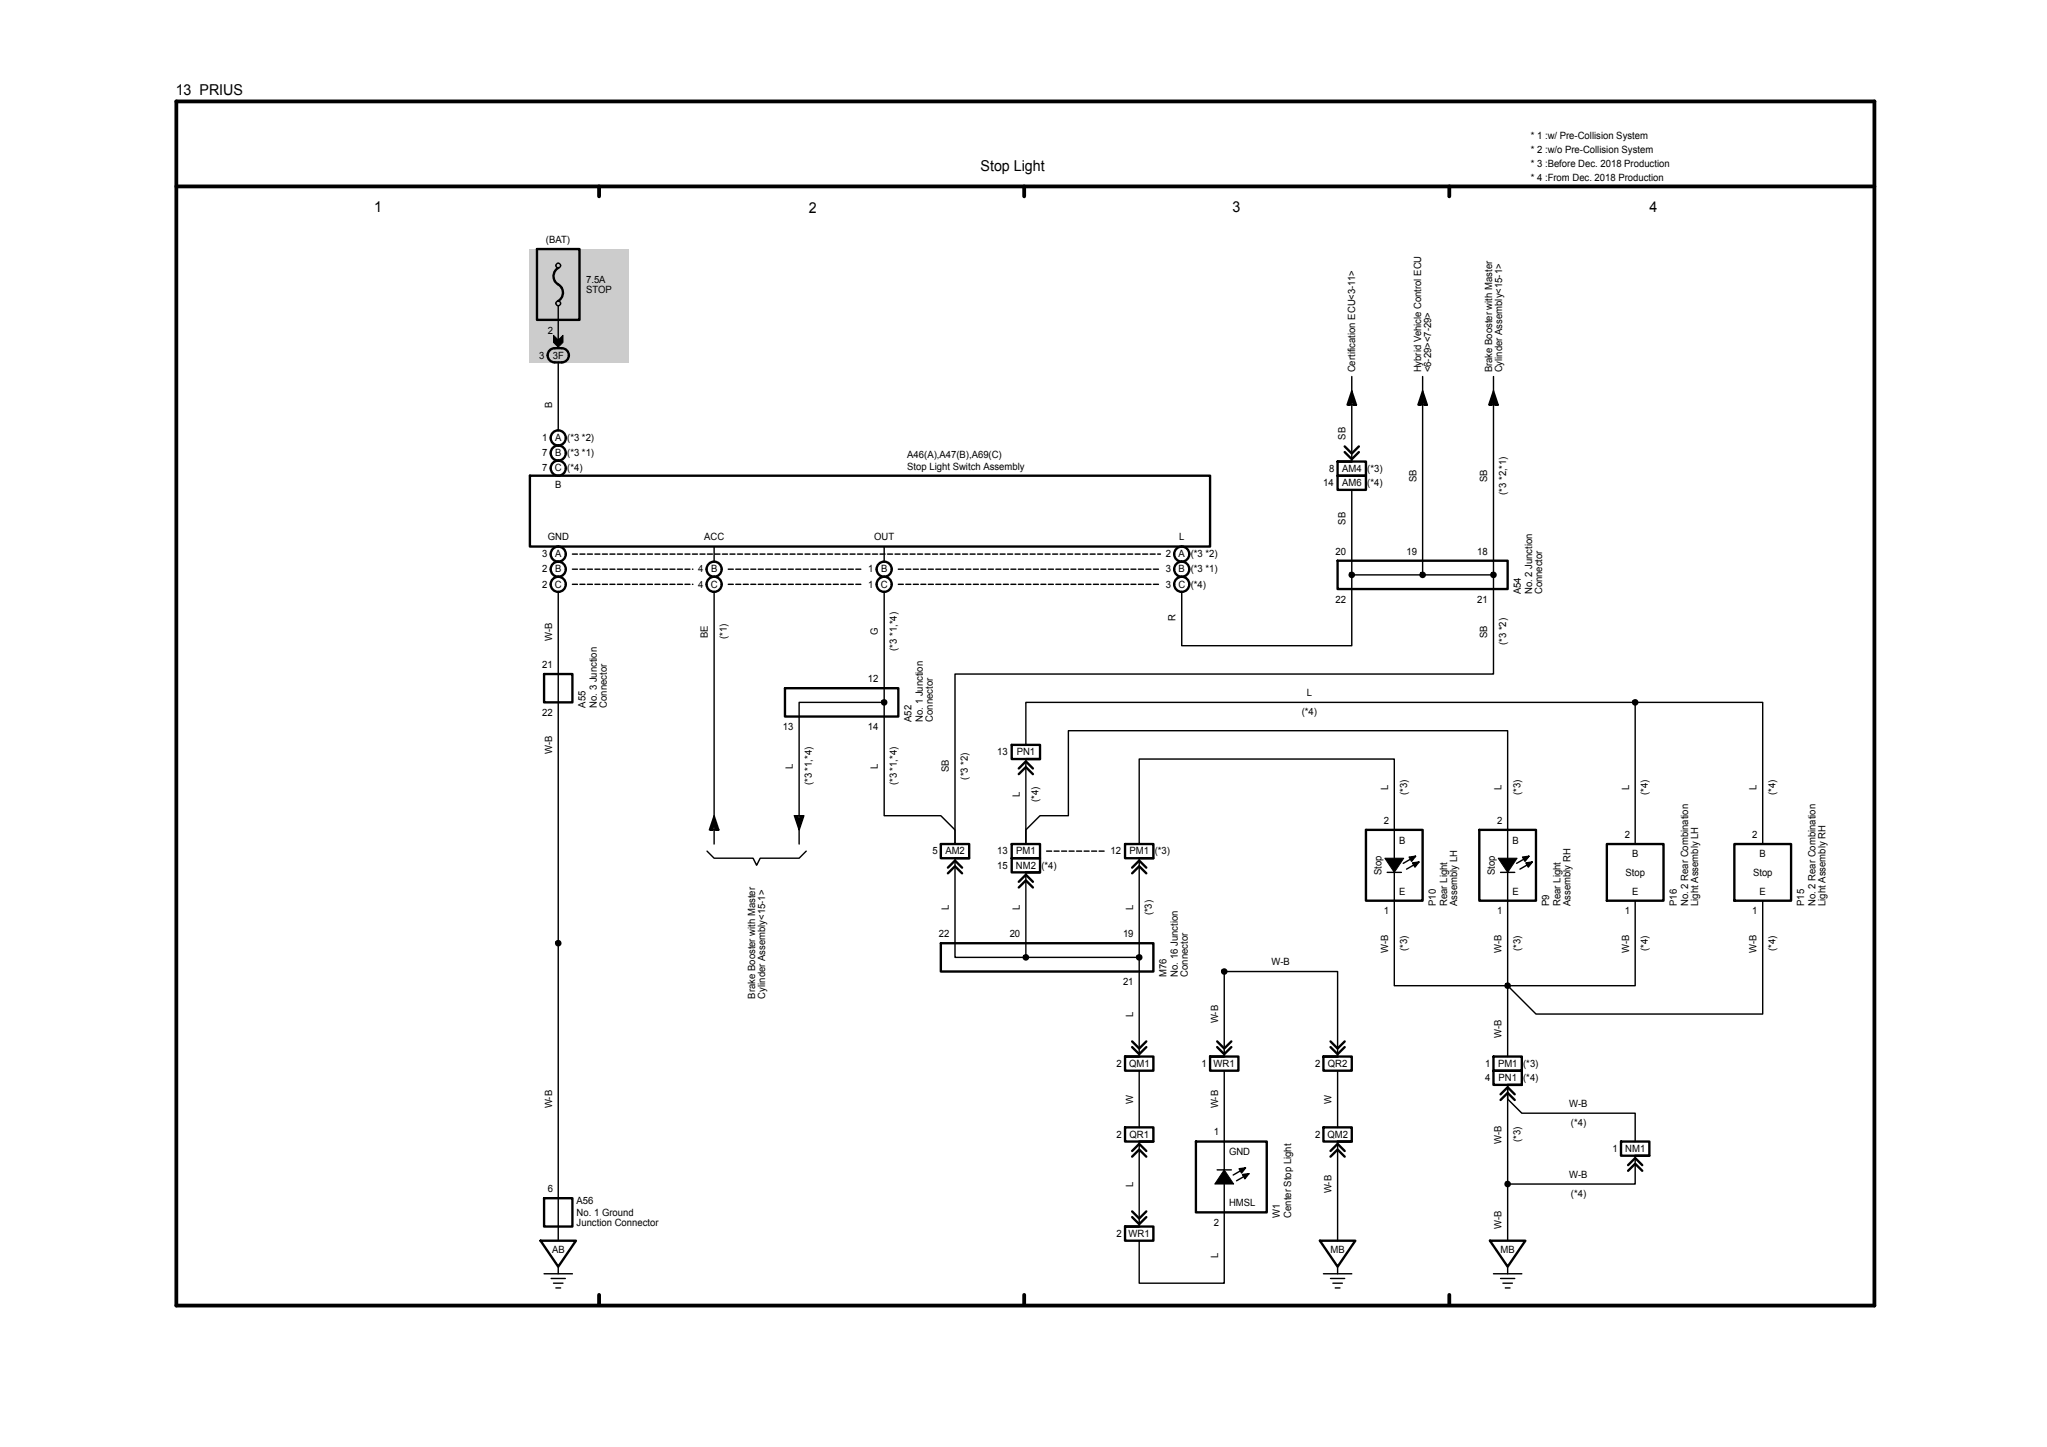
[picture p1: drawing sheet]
<svg xmlns="http://www.w3.org/2000/svg" width="297mm" height="210mm" viewBox="0 0 297 210" stroke-linecap="round" stroke-linejoin="round" font-family="sans-serif">
<path d="M25.6 14.7h246.4v174.8h-246.4zM25.6 27.1h246.4M86.9 27v1.5M148.6 27v1.5M210.3 27v1.5M86.9 187.9v1.5M148.6 187.9v1.5M210.3 187.9v1.5" fill="none" stroke="#000" stroke-width=".55"/>
<g fill="#ccc">
<path d="M76.9 36.1h14.4v16.5h-14.4z"/>
<path d="M77.9 36.1h6.2v10.3h-6.2z"/>
</g>
<g fill="none" stroke="#000" stroke-width=".34">
<path d="M77.9 36.1h6.2v10.3h-6.2zM81 38.9a1.43 1.43 0 0 0 .2 2.5 1.39 1.39 0 0 1-.2 2.3M79.7 51l.2-.3a2.22 2.22 0 0 1 2.4 .3 1.03 1.03 0 0 1 .1 1 1.03 1.03 0 0 1-.9 .6h-1a1.03 1.03 0 0 1-.9-.6 1.03 1.03 0 0 1 .1-1zM76.9 69h98.7v10.3h-98.7zM81 64.7a1.1 1.1 0 0 1 1.1 1 1.1 1.1 0 0 1-1.1 1.1M81 64.7a1.1 1.1 0 0 0-1.1 1 1.1 1.1 0 0 0 1.1 1.1M194.1 69h4.1v2.1h-4.1zM194.1 67h4.1v2h-4.1zM194.1 67h2M195.1 65.6l1 1 1.1-1M195.1 64.8l1 1 1.1-1M78.9 97.8h4.2v4.1h-4.2z"/>
<path d="M81 81.5a1.1 1.1 0 0 1 1.1 1.1 1.1 1.1 0 0 1-1.1 1.1M81 81.5a1.1 1.1 0 0 0-1.1 1.1 1.1 1.1 0 0 0 1.1 1.1M113.9 99.9h16.4v4.1h-16.4zM171.5 81.5a1.1 1.1 0 0 1 1.1 1.1 1.1 1.1 0 0 1-1.1 1.1M171.5 81.5a1.1 1.1 0 0 0-1.1 1.1 1.1 1.1 0 0 0 1.1 1.1M194.1 81.4h24.6v4.1h-24.6zM146.8 108.1h4.1v2.1h-4.1zM147.8 112.4l1-1.1 1.1 1.1M147.8 111.5l1-1 1.1 1M148.8 110.2h2.1M136.5 136.9h30.8v4.1h-30.8zM136.5 122.5h4.1v2.1h-4.1z"/>
<path d="M137.5 126.7l1.1-1 1 1M137.5 125.9l1.1-1 1 1M138.6 124.6h2M146.8 124.6h4.1v2h-4.1zM146.8 122.5h4.1v2.1h-4.1zM147.8 128l1-1.1 1.1 1.1M147.8 128.8l1-1 1.1 1M148.8 126.6h2.1M163.2 122.5h4.1v2.1h-4.1zM164.3 125.9l1-1 1 1M164.3 126.7l1-1 1 1M165.3 124.6h2"/>
<path d="M198.2 120.4h8.2v10.3h-8.2zM214.6 120.4h8.3v10.3h-8.3zM233.1 122.5h8.3v8.2h-8.3zM251.6 122.5h8.3v8.2h-8.3zM163.2 153.3h4.1v2.1h-4.1zM163.2 153.3h2.1M164.3 151.1l1 1.1 1-1.1M164.3 152l1 1 1-1M175.6 153.3h4.1v2.1h-4.1zM175.6 153.3h2M176.6 152l1 1 1.1-1M176.6 151.1l1 1.1 1.1-1.1"/>
<path d="M192 153.3h4.1v2.1h-4.1zM192 153.3h2.1M193 151.1l1.1 1.1 1-1.1M193 152l1.1 1 1-1M216.7 155.4h4.1v2h-4.1zM216.7 153.3h4.1v2.1h-4.1zM217.7 158.8l1-1 1.1 1M217.7 159.6l1-1 1.1 1M218.7 157.4h2.1M78.9 173.9h4.2v4.1h-4.2zM163.2 163.6h4.1v2.1h-4.1zM163.2 178h4.1v2.1h-4.1z"/>
<path d="M163.2 178h2.1M164.3 167l1-1 1 1M164.3 167.9l1-1.1 1 1.1M164.3 176.6l1 1.1 1-1.1M164.3 175.8l1 1 1-1M165.3 165.7h2M173.5 165.7h10.3v10.2h-10.3zM192 163.6h4.1v2.1h-4.1zM193 167.9l1.1-1.1 1 1.1M193 167l1.1-1 1 1M194.1 165.7h2M235.2 165.7h4.1v2h-4.1z"/>
<path d="M236.2 169.9l1-1 1.1 1M236.2 169.1l1-1 1.1 1M237.2 167.7h2.1M78.4 180.1h5.2l-2.6 3.7zM191.5 180.1h5.1l-2.5 3.7zM216.2 180.1h5.1l-2.6 3.7z"/>
<circle cx="81" cy="67.9" r="1.1"/>
<circle cx="81" cy="63.6" r="1.1"/>
<circle cx="81" cy="84.8" r="1.1"/>
<circle cx="81" cy="80.4" r="1.1"/>
<circle cx="103.6" cy="84.8" r="1.1"/>
<circle cx="103.6" cy="82.6" r="1.1"/>
<circle cx="128.3" cy="84.8" r="1.1"/>
<circle cx="128.3" cy="82.6" r="1.1"/>
<circle cx="171.5" cy="84.8" r="1.1"/>
<circle cx="171.5" cy="80.4" r="1.1"/>
</g>
<g fill="none" stroke="#000" stroke-width=".21">
<path d="M81 44.4v6.1M81 52.6v9.9M195.9 58.8l.2-.8 .3 .8h.1l-.4-1.2-.4 1.2h-.1l.5-1.7 .6 1.7h.1l-.7-2.1-.7 2.1h1.4M196.1 54.6v12.4M206.2 58.8l.2-.8 .3 .8h.1l-.4-1.2-.4 1.2h-.1l.5-1.7 .6 1.7h.1l-.7-2.1-.7 2.1h1.4M206.4 54.6v28.8l-.1-.1h.3v.3h-.3l-.2-.4a.38 .38 0 0 1 .6 .1 .38 .38 0 0 1-.3 .5 .38 .38 0 0 1-.3-.5v-.1M216.4 58.8l.3-.8 .2 .8h.2l-.4-1.2-.4 1.2h-.2l.6-1.7 .5 1.7h.2l-.7-2.1-.7 2.1h1.4M216.7 54.6v43.2h-78.1v24.7v-2.1l-2.1-2h-8.2v-32.5M103.6 79.3v2.2M128.3 79.3v2.2M196.1 71.1v22.6h-24.6v-7.8M81 85.9v94.2"/>
<path d="M103.6 85.9v36.6M195.8 83.2a.38 .38 0 0 0 .2 .6 .38 .38 0 0 0 .5-.4 .38 .38 0 0 0-.6-.3l-.1 .1 .1 .3 .3 .1 .1-.2-.1-.2-.2 .1 .1 .1h20.6l-.1-.1 .1-.1 .2 .2-.1 .2h-.2l-.2-.4a.38 .38 0 0 1 .6 .1 .38 .38 0 0 1-.3 .5 .38 .38 0 0 1-.4-.5l.1-.1M115.3 118.4h1.3l-.7 2-.6-2h.1l.5 1.6 .6-1.6h-.2l-.4 1.2-.3-1.2h.1l.2 .7 .3-.7M128 101.7a.38 .38 0 0 0 .2 .6 .38 .38 0 0 0 .5-.4 .38 .38 0 0 0-.6-.3l-.1 .1 .1 .3 .2 .1 .2-.2-.2-.2-.1 .1 .1 .1h-12.4v20.6M148.8 110.2v12.3v-2.1l2.1-2h4.1v-12.4h63.7v47.3M237 101.7a.38 .38 0 0 0 .1 .6 .38 .38 0 0 0 .5-.4 .38 .38 0 0 0-.5-.3l-.1 .1 .1 .3 .2 .1 .2-.2-.1-.1h-.3l.1 .1M237.2 101.9h-88.4v6.2M237.2 101.9h18.6v20.6M237.2 101.9v20.6M80.7 136.6a.38 .38 0 0 0 .2 .6 .38 .38 0 0 0 .5-.4 .38 .38 0 0 0-.6-.2h-.1l.2 .5h.1l.2-.2v-.1l-.3-.1 .1 .2M102.6 123.5l1 1.1h5.7l.5 1 .5-1h5.6l1.1-1.1M103.4 120.4l.2-.7 .3 .7h.1l-.4-1.2-.4 1.2h-.1l.5-1.6 .6 1.6h.1l-.7-2-.7 2h1.4"/>
<path d="M138.6 124.6v14.3h26.7l-.1-.1 .1-.1 .2 .2-.1 .2h-.2l-.2-.4a.38 .38 0 0 1 .6 .1 .38 .38 0 0 1-.3 .5 .38 .38 0 0 1-.4-.5l.1-.1M148.8 126.6v12.3l-.1-.1h.3v.3h-.3l-.1-.4a.38 .38 0 0 1 .6 .1 .38 .38 0 0 1-.3 .5 .38 .38 0 0 1-.4-.5l.1-.1M165.3 122.5v-12.3h37v32.9h16.4M165.3 124.6v28.7M201.3 126.6h2M204.9 124.5l-.1 .1 .3-.2-.4 .1 .1 .3 .6-.5-.9 .1 .3 .6 .6-.7-1.8 1M205.4 125.4h-.1v.1l.3-.2h-.4l.1 .3 .3-.3 .3-.2-1 .1 .4 .6 .6-.7-1.8 1M217.7 126.6h2.1M221.4 124.5l-.2 .1h.1l.2-.2-.4 .1 .2 .3 .5-.5-.9 .1 .4 .6 .5-.7-1.8 1M221.8 125.4h-.1l.1 .1 .2-.2h-.4l.2 .3 .2-.3 .3-.2-.9 .1 .3 .6 .6-.7-1.8 1M237.2 130.7v12.4h-18.5M255.8 130.7v16.5h-32.9l-4.2-4.1"/>
<path d="M165.3 155.4v8.2M177.3 140.8a.38 .38 0 0 0 .2 .6 .38 .38 0 0 0 .5-.4 .38 .38 0 0 0-.6-.3l-.1 .1 .1 .3 .3 .1 .1-.1v-.2l-.1-.1h-.2l.1 .2M177.6 155.4v30.8h-12.3v-6.1M177.6 141h16.5v12.3M177.6 141v12.3M194.1 155.4v8.2M218.5 142.8a.38 .38 0 0 0 .1 .6 .38 .38 0 0 0 .5-.4 .38 .38 0 0 0-.5-.3l-.1 .1 .1 .4h.3l.1-.1-.1-.2h-.3l.1 .2M165.3 165.7v12.3M176.6 169.8h2.1M180.2 169.8h-.1l.1 .1 .2-.2h-.4l.2 .3 .5-.5-.9 .1 .3 .6 .6-.7-1.8 1M180.7 170.6h-.1l.1 .1 .2-.2-.4 .1 .1 .2 .6-.5-.9 .2 .3 .6 .6-.8-1.8 1.1M194.1 165.7v14.4"/>
<path d="M237.2 167.7v4.1h-18.5l-.1-.1h.3l.1 .1-.2 .2-.2-.1-.1-.3a.38 .38 0 0 1 .6 .1 .38 .38 0 0 1-.3 .5 .38 .38 0 0 1-.4-.5l.1-.1M237.2 165.7v-4.1h-16.4l-2.1-2.1v-2.1v22.7M78.9 184.9h4.2M80 185.5h2M80.3 186.2h1.4M80.7 186.9h.6M81 183.8v1.1M192 184.9h4.1M193 185.5h2.1M193.4 186.2h1.4M193.7 186.9h.7M194.1 183.8v1.1"/>
<path d="M216.7 184.9h4.1M217.7 185.5h2.1M218.1 186.2h1.3M218.4 186.9h.7M218.7 183.8v1.1"/>
<circle cx="81" cy="38.5" r=".34"/>
<circle cx="81" cy="44" r=".34"/>
</g>
<path d="M80.3 48.7l.7 .7 .7-.7v1l-.7 .7-.7-.7zM200.9 124.6h2.8l-1.4 2zM217.4 124.6h2.7l-1.4 2zM177.6 169.8l1.4 2h-2.7z" fill="#000"/>
<path d="M80.3 48.7l.7 .7 .7-.7v1l-.7 .7-.7-.7zM200.9 124.6h2.8l-1.4 2zM217.4 124.6h2.7l-1.4 2zM177.6 169.8l1.4 2h-2.7z" fill="none" stroke="#000" stroke-width=".15"/>
<path d="M83.1 80.4h85.3M83.1 82.6h17.4M83.1 84.8h17.4M105.7 82.6h19.5M105.7 84.8h19.5M130.3 82.6h38.1M130.3 84.8h38.1M151.9 123.5h8.3" fill="none" stroke="#000" stroke-width=".21" stroke-dasharray=".7 .4"/>
<g font-size="2.2">
<text x="25.5" y="13.8">13 PRIUS</text>
<text x="142.3" y="24.8">Stop Light</text>
<text x="54.3" y="30.7">1</text>
<text x="117.3" y="30.8">2</text>
<text x="178.8" y="30.8">3</text>
<text x="239.3" y="30.7">4</text>
</g>
<g font-size="1.5">
<text x="222.1" y="22.2">* 2 :w/o Pre-Collision System</text>
<text x="222.1" y="20.2">* 1 :w/ Pre-Collision System</text>
<text x="222.1" y="26.3">* 4 :From Dec. 2018 Production</text>
<text x="222.1" y="24.3">* 3 :Before Dec. 2018 Production</text>
<text x="79.2" y="35.2">(BAT)</text>
<text x="85" y="41.1">7.5A</text>
<text x="85" y="42.5">STOP</text>
<text x="78.2" y="52">3</text>
<text x="79.5" y="48.4">2</text>
<text x="80.2" y="52">3F</text>
<text x="80.1" y="59.2" transform="rotate(-90 80.1 59.2)">B</text>
<text x="196.6" y="54" transform="rotate(-90 196.6 54)">Certification ECU&lt;3-11&gt;</text>
<text x="206.2" y="54" transform="rotate(-90 206.2 54)">Hybrid Vehicle Control ECU</text>
<text x="207.7" y="54" transform="rotate(-90 207.7 54)">&lt;6-29&gt;&lt;7-29&gt;</text>
<text x="216.5" y="54" transform="rotate(-90 216.5 54)">Brake Booster with Master</text>
<text x="217.9" y="54" transform="rotate(-90 217.9 54)">Cylinder Assembly&lt;15-1&gt;</text>
<text x="78.7" y="64">1</text>
<text x="80.5" y="64">A (*3 *2)</text>
<text x="195.2" y="63.8" transform="rotate(-90 195.2 63.8)">SB</text>
<text x="78.7" y="68.4">7</text>
<text x="78.7" y="66.2">7</text>
<text x="80.5" y="68.4">C (*4)</text>
<text x="80.5" y="70.9">B</text>
<text x="80.5" y="66.2">B (*3 *1)</text>
<text x="131.6" y="68.1">Stop Light Switch Assembly</text>
<text x="131.6" y="66.5">A46(A),A47(B),A69(C)</text>
<text x="192" y="70.5">14</text>
<text x="192.9" y="68.5">8</text>
<text x="194.7" y="70.5">AM6</text>
<text x="194.7" y="68.5">AM4</text>
<text x="198.4" y="70.5">(*4)</text>
<text x="198.4" y="68.5">(*3)</text>
<text x="205.5" y="70" transform="rotate(-90 205.5 70)">SB</text>
<text x="215.8" y="70" transform="rotate(-90 215.8 70)">SB</text>
<text x="218.5" y="71.8" transform="rotate(-90 218.5 71.8)">(*3 *2,*1)</text>
<text x="195.2" y="76.1" transform="rotate(-90 195.2 76.1)">SB</text>
<text x="78.7" y="83.1">2</text>
<text x="78.7" y="80.9">3</text>
<text x="79.5" y="78.4">GND</text>
<text x="80.5" y="83.1">B</text>
<text x="80.5" y="80.9">A</text>
<text x="101.3" y="83.1">4</text>
<text x="102.2" y="78.4">ACC</text>
<text x="103.2" y="83.1">B</text>
<text x="126" y="83.1">1</text>
<text x="126.8" y="78.4">OUT</text>
<text x="127.8" y="83.1">B</text>
<text x="169.1" y="83.1">3</text>
<text x="169.1" y="80.9">2</text>
<text x="171" y="80.9">A (*3 *2)</text>
<text x="171" y="83.1">B (*3 *1)</text>
<text x="171.1" y="78.4">L</text>
<text x="193.8" y="80.5">20</text>
<text x="204.1" y="80.5">19</text>
<text x="214.3" y="80.5">18</text>
<text x="78.7" y="85.3">2</text>
<text x="80.5" y="85.3">C</text>
<text x="101.3" y="85.3">4</text>
<text x="103.1" y="85.3">C</text>
<text x="126" y="85.3">1</text>
<text x="127.8" y="85.3">C</text>
<text x="169.1" y="85.3">3</text>
<text x="171" y="85.3">C (*4)</text>
<text x="193.8" y="87.5">22</text>
<text x="214.3" y="87.5">21</text>
<text x="220.7" y="86.3" transform="rotate(-90 220.7 86.3)">A54</text>
<text x="222.3" y="86.3" transform="rotate(-90 222.3 86.3)">No. 2 Junction</text>
<text x="223.8" y="86.3" transform="rotate(-90 223.8 86.3)">Connector</text>
<text x="80.1" y="93" transform="rotate(-90 80.1 93)">W-B</text>
<text x="102.7" y="92.6" transform="rotate(-90 102.7 92.6)">BE</text>
<text x="105.5" y="92.8" transform="rotate(-90 105.5 92.8)">(*1)</text>
<text x="127.4" y="92.2" transform="rotate(-90 127.4 92.2)">G</text>
<text x="130.1" y="94.4" transform="rotate(-90 130.1 94.4)">(*3 *1,*4)</text>
<text x="170.6" y="90.1" transform="rotate(-90 170.6 90.1)">R</text>
<text x="215.8" y="92.6" transform="rotate(-90 215.8 92.6)">SB</text>
<text x="218.5" y="93.6" transform="rotate(-90 218.5 93.6)">(*3 *2)</text>
<text x="78.6" y="96.9">21</text>
<text x="125.9" y="99">12</text>
<text x="189.6" y="101">L</text>
<text x="78.6" y="103.9">22</text>
<text x="85" y="102.7" transform="rotate(-90 85 102.7)">A55</text>
<text x="86.6" y="102.7" transform="rotate(-90 86.6 102.7)">No. 3 Junction</text>
<text x="88.1" y="102.7" transform="rotate(-90 88.1 102.7)">Connector</text>
<text x="113.6" y="106">13</text>
<text x="125.9" y="106">14</text>
<text x="132.2" y="104.8" transform="rotate(-90 132.2 104.8)">A52</text>
<text x="133.9" y="104.8" transform="rotate(-90 133.9 104.8)">No. 1 Junction</text>
<text x="135.4" y="104.8" transform="rotate(-90 135.4 104.8)">Connector</text>
<text x="188.9" y="103.8">(*4)</text>
<text x="80.1" y="109.5" transform="rotate(-90 80.1 109.5)">W-B</text>
<text x="115.1" y="111.6" transform="rotate(-90 115.1 111.6)">L</text>
<text x="117.8" y="114" transform="rotate(-90 117.8 114)">(*3 *1,*4)</text>
<text x="127.4" y="111.6" transform="rotate(-90 127.4 111.6)">L</text>
<text x="130.1" y="114" transform="rotate(-90 130.1 114)">(*3 *1,*4)</text>
<text x="137.7" y="112.1" transform="rotate(-90 137.7 112.1)">SB</text>
<text x="140.4" y="113.1" transform="rotate(-90 140.4 113.1)">(*3 *2)</text>
<text x="144.7" y="109.6">13</text>
<text x="147.5" y="109.6">PN1</text>
<text x="147.9" y="115.7" transform="rotate(-90 147.9 115.7)">L</text>
<text x="150.7" y="116.4" transform="rotate(-90 150.7 116.4)">(*4)</text>
<text x="200.8" y="119.5">2</text>
<text x="201.4" y="114.7" transform="rotate(-90 201.4 114.7)">L</text>
<text x="204.1" y="115.4" transform="rotate(-90 204.1 115.4)">(*3)</text>
<text x="217.2" y="119.5">2</text>
<text x="217.9" y="114.7" transform="rotate(-90 217.9 114.7)">L</text>
<text x="220.6" y="115.4" transform="rotate(-90 220.6 115.4)">(*3)</text>
<text x="236.4" y="114.7" transform="rotate(-90 236.4 114.7)">L</text>
<text x="239.1" y="115.4" transform="rotate(-90 239.1 115.4)">(*4)</text>
<text x="254.9" y="114.7" transform="rotate(-90 254.9 114.7)">L</text>
<text x="257.6" y="115.4" transform="rotate(-90 257.6 115.4)">(*4)</text>
<text x="135.3" y="124">5</text>
<text x="137.2" y="124">AM2</text>
<text x="144.7" y="124">13</text>
<text x="147.4" y="124">PM1</text>
<text x="161.1" y="124">12</text>
<text x="163.9" y="124">PM1</text>
<text x="167.5" y="124">(*3)</text>
<text x="203" y="122.4">B</text>
<text x="219.4" y="122.4">B</text>
<text x="235.7" y="121.6">2</text>
<text x="236.8" y="124.3">B</text>
<text x="254.2" y="121.6">2</text>
<text x="255.3" y="124.3">B</text>
<text x="144.7" y="126.1">15</text>
<text x="147.4" y="126.1">NM2</text>
<text x="151.1" y="126.1">(*4)</text>
<text x="200.4" y="127" transform="rotate(-90 200.4 127)">Stop</text>
<text x="203" y="129.8">E</text>
<text x="208.3" y="131.5" transform="rotate(-90 208.3 131.5)">P10</text>
<text x="210" y="131.5" transform="rotate(-90 210 131.5)">Rear Light</text>
<text x="211.4" y="131.5" transform="rotate(-90 211.4 131.5)">Assembly LH</text>
<text x="216.9" y="127" transform="rotate(-90 216.9 127)">Stop</text>
<text x="219.4" y="129.8">E</text>
<text x="224.8" y="131.5" transform="rotate(-90 224.8 131.5)">P9</text>
<text x="226.4" y="131.5" transform="rotate(-90 226.4 131.5)">Rear Light</text>
<text x="227.9" y="131.5" transform="rotate(-90 227.9 131.5)">Assembly RH</text>
<text x="235.8" y="127.1">Stop</text>
<text x="236.8" y="129.8">E</text>
<text x="243.3" y="131.5" transform="rotate(-90 243.3 131.5)">P16</text>
<text x="244.9" y="131.5" transform="rotate(-90 244.9 131.5)">No. 2 Rear Combination</text>
<text x="246.4" y="131.5" transform="rotate(-90 246.4 131.5)">Light Assembly LH</text>
<text x="254.3" y="127.1">Stop</text>
<text x="255.3" y="129.8">E</text>
<text x="261.8" y="131.5" transform="rotate(-90 261.8 131.5)">P15</text>
<text x="263.4" y="131.5" transform="rotate(-90 263.4 131.5)">No. 2 Rear Combination</text>
<text x="264.9" y="131.5" transform="rotate(-90 264.9 131.5)">Light Assembly RH</text>
<text x="136.2" y="136">22</text>
<text x="137.7" y="132.1" transform="rotate(-90 137.7 132.1)">L</text>
<text x="146.5" y="136">20</text>
<text x="147.9" y="132.1" transform="rotate(-90 147.9 132.1)">L</text>
<text x="162.9" y="136">19</text>
<text x="164.4" y="132.1" transform="rotate(-90 164.4 132.1)">L</text>
<text x="167.1" y="132.9" transform="rotate(-90 167.1 132.9)">(*3)</text>
<text x="200.8" y="132.7">1</text>
<text x="204.1" y="138" transform="rotate(-90 204.1 138)">(*3)</text>
<text x="217.2" y="132.7">1</text>
<text x="220.6" y="138" transform="rotate(-90 220.6 138)">(*3)</text>
<text x="235.7" y="132.7">1</text>
<text x="239.1" y="138" transform="rotate(-90 239.1 138)">(*4)</text>
<text x="254.2" y="132.7">1</text>
<text x="257.6" y="138" transform="rotate(-90 257.6 138)">(*4)</text>
<text x="162.9" y="143">21</text>
<text x="169.3" y="141.8" transform="rotate(-90 169.3 141.8)">M76</text>
<text x="170.9" y="141.8" transform="rotate(-90 170.9 141.8)">No. 16 Junction</text>
<text x="172.4" y="141.8" transform="rotate(-90 172.4 141.8)">Connector</text>
<text x="184.5" y="140.1">W-B</text>
<text x="201.4" y="138.2" transform="rotate(-90 201.4 138.2)">W-B</text>
<text x="217.9" y="138.2" transform="rotate(-90 217.9 138.2)">W-B</text>
<text x="236.4" y="138.2" transform="rotate(-90 236.4 138.2)">W-B</text>
<text x="254.9" y="138.2" transform="rotate(-90 254.9 138.2)">W-B</text>
<text x="109.6" y="144.9" transform="rotate(-90 109.6 144.9)">Brake Booster with Master</text>
<text x="111" y="144.9" transform="rotate(-90 111 144.9)">Cylinder Assembly&lt;15-1&gt;</text>
<text x="164.4" y="147.6" transform="rotate(-90 164.4 147.6)">L</text>
<text x="176.7" y="148.5" transform="rotate(-90 176.7 148.5)">W-B</text>
<text x="162" y="154.8">2</text>
<text x="163.8" y="154.8">QM1</text>
<text x="174.3" y="154.8">1</text>
<text x="176.1" y="154.8">WR1</text>
<text x="190.8" y="154.8">2</text>
<text x="192.7" y="154.8">QR2</text>
<text x="215.5" y="154.8">1</text>
<text x="217.3" y="154.8">PM1</text>
<text x="217.9" y="150.6" transform="rotate(-90 217.9 150.6)">W-B</text>
<text x="221" y="154.8">(*3)</text>
<text x="80.1" y="160.9" transform="rotate(-90 80.1 160.9)">W-B</text>
<text x="164.4" y="160.2" transform="rotate(-90 164.4 160.2)">W</text>
<text x="176.7" y="160.9" transform="rotate(-90 176.7 160.9)">W-B</text>
<text x="193.2" y="160.2" transform="rotate(-90 193.2 160.2)">W</text>
<text x="215.5" y="156.9">4</text>
<text x="217.4" y="156.9">PN1</text>
<text x="221" y="156.9">(*4)</text>
<text x="227.7" y="160.7">W-B</text>
<text x="162" y="165.1">2</text>
<text x="163.9" y="165.1">QR1</text>
<text x="176.1" y="164.8">1</text>
<text x="178.3" y="167.7">GND</text>
<text x="190.8" y="165.1">2</text>
<text x="192.6" y="165.1">QM2</text>
<text x="217.9" y="166" transform="rotate(-90 217.9 166)">W-B</text>
<text x="220.6" y="165.8" transform="rotate(-90 220.6 165.8)">(*3)</text>
<text x="227.9" y="163.4">(*4)</text>
<text x="234" y="167.2">1</text>
<text x="235.8" y="167.2">NM1</text>
<text x="79.5" y="173">6</text>
<text x="164.4" y="172.2" transform="rotate(-90 164.4 172.2)">L</text>
<text x="193.2" y="173.2" transform="rotate(-90 193.2 173.2)">W-B</text>
<text x="227.7" y="170.9">W-B</text>
<text x="227.9" y="173.7">(*4)</text>
<text x="83.7" y="176.4">No. 1 Ground</text>
<text x="83.7" y="177.9">Junction Connector</text>
<text x="83.7" y="174.7">A56</text>
<text x="162" y="179.5">2</text>
<text x="163.8" y="179.5">WR1</text>
<text x="176.1" y="177.9">2</text>
<text x="178.3" y="175.1">HMSL</text>
<text x="185.7" y="176.7" transform="rotate(-90 185.7 176.7)">W1</text>
<text x="187.4" y="176.7" transform="rotate(-90 187.4 176.7)">Center Stop Light</text>
<text x="217.9" y="178.3" transform="rotate(-90 217.9 178.3)">W-B</text>
<text x="80.1" y="181.9">AB</text>
<text x="176.7" y="182.5" transform="rotate(-90 176.7 182.5)">L</text>
<text x="193.1" y="181.9">MB</text>
<text x="217.7" y="181.9">MB</text>
</g>
</svg>
